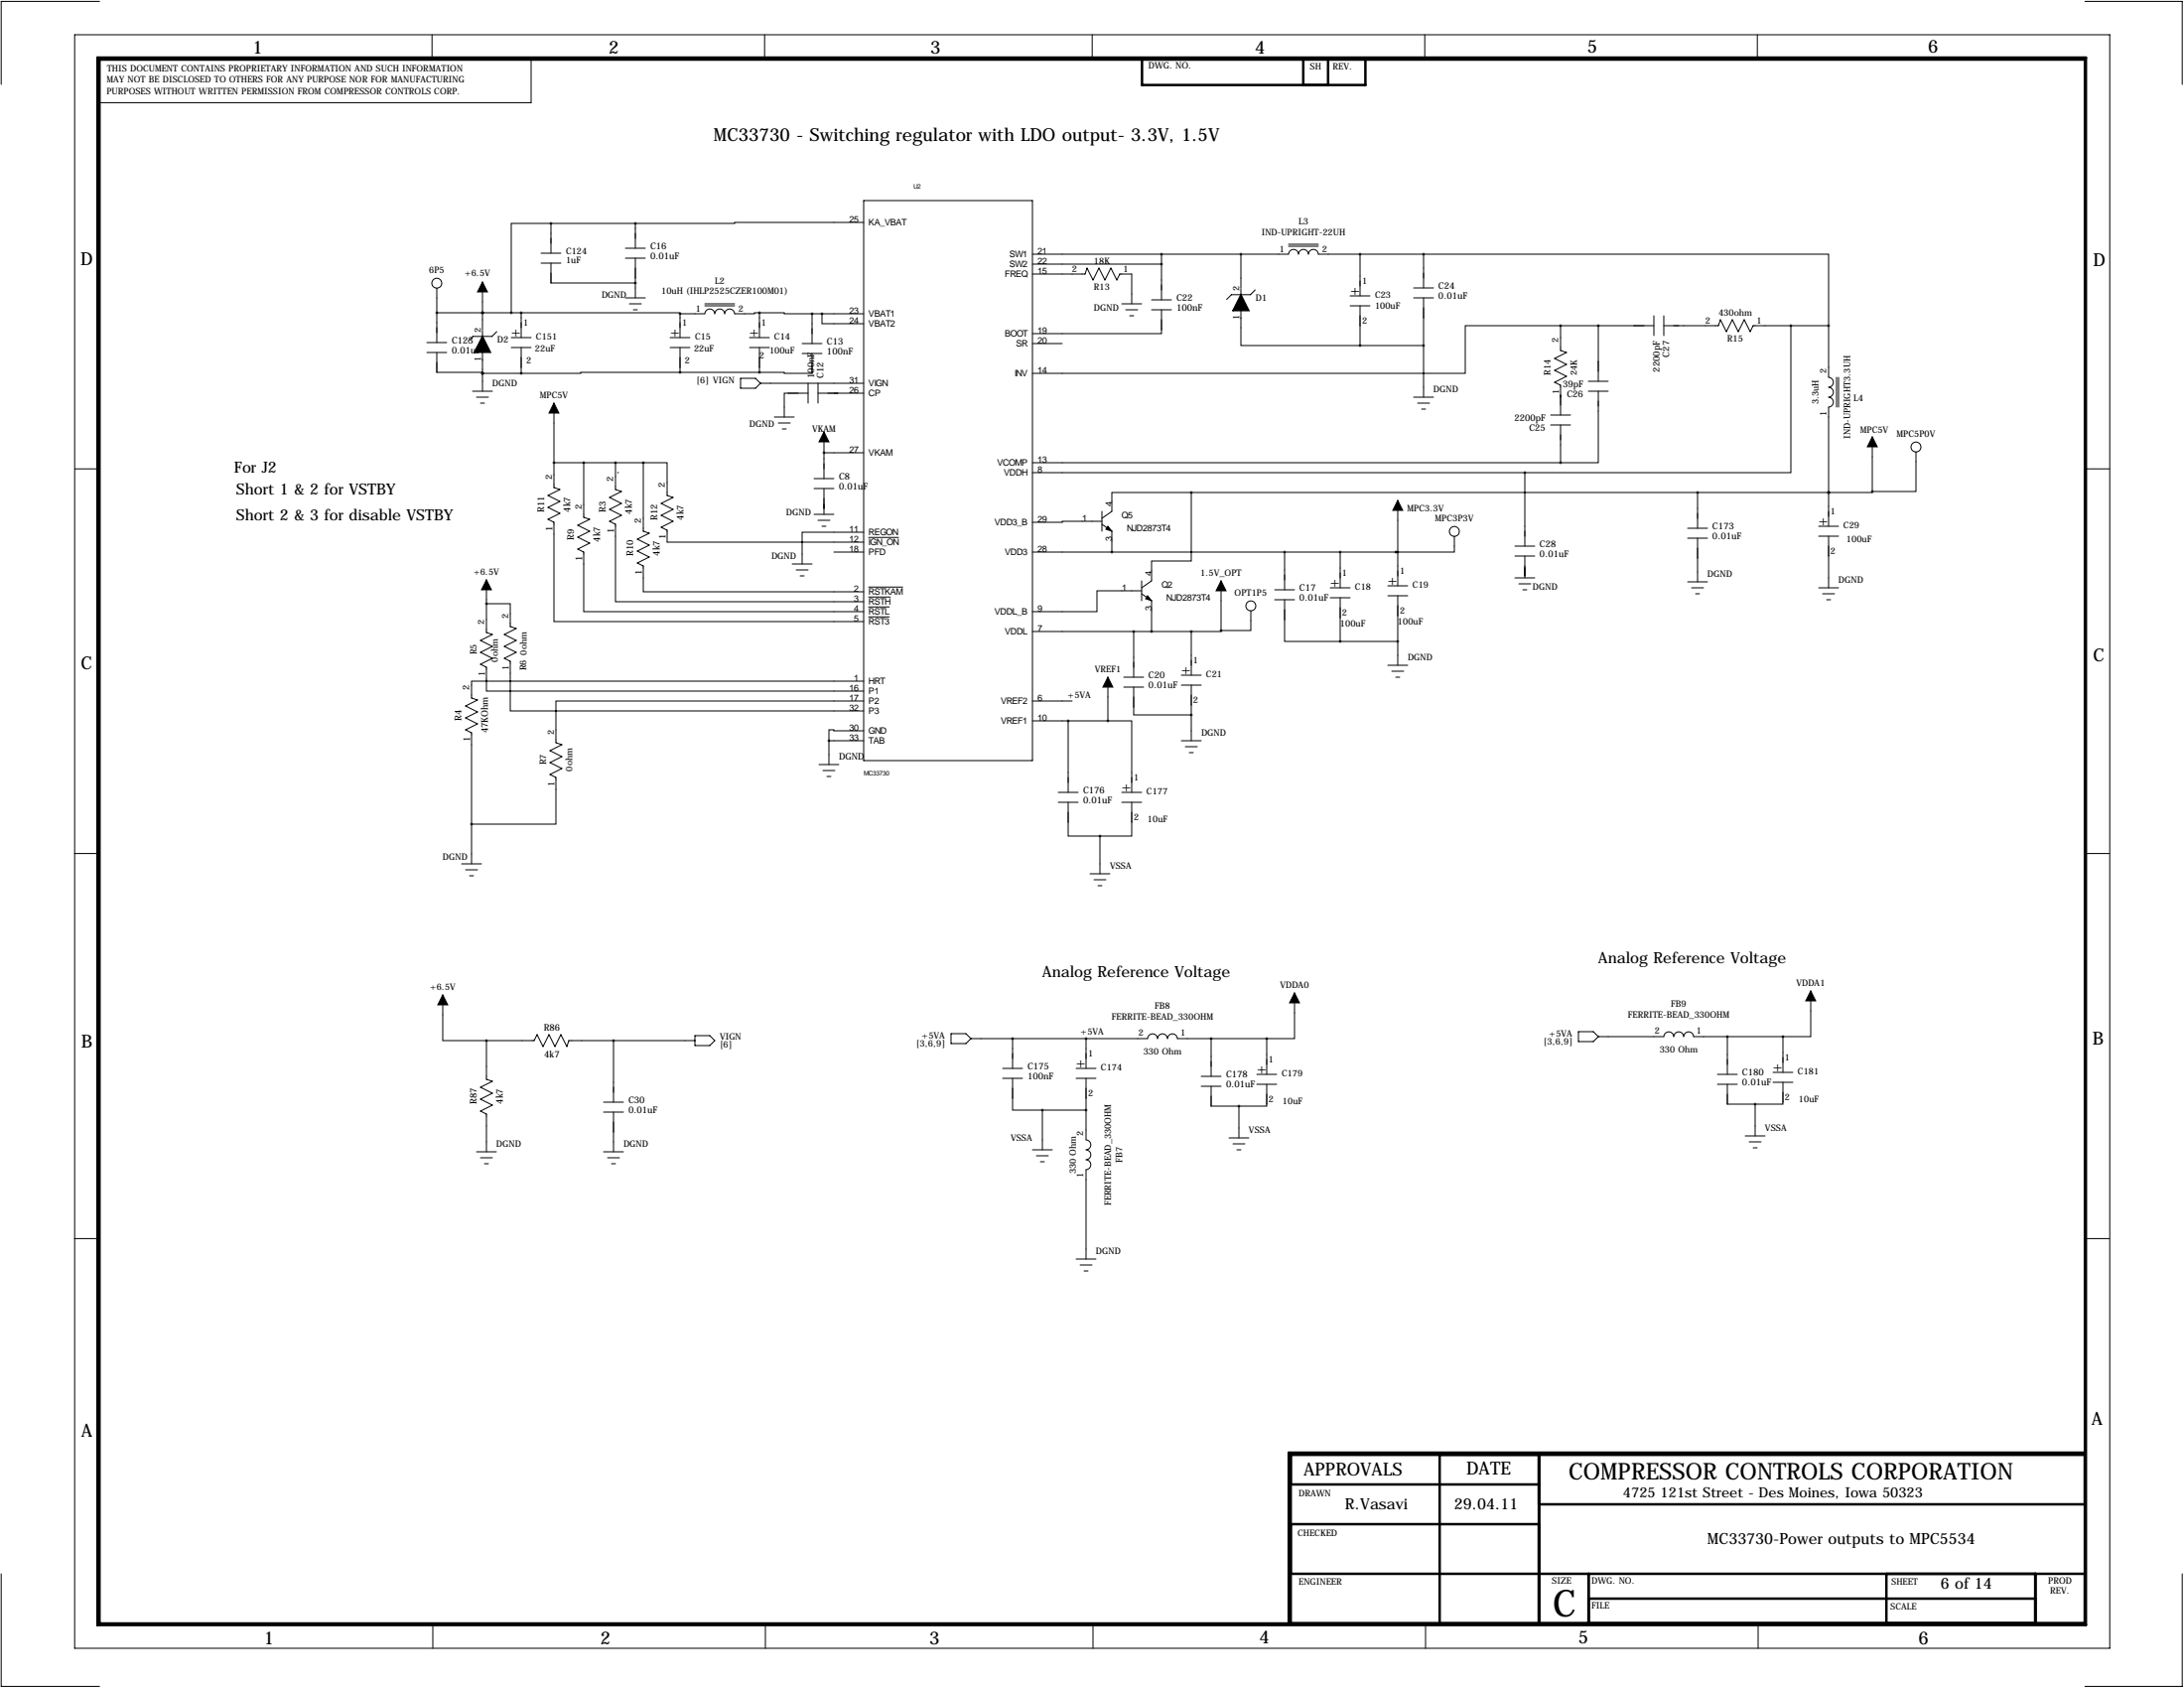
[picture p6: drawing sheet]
<svg xmlns="http://www.w3.org/2000/svg" width="559mm" height="432mm" viewBox="0 0 559 432" stroke-linecap="round" stroke-linejoin="round" font-family="sans-serif">
<g fill="none" stroke="#000" stroke-width=".25">
<path d="M19.1 8.9h520.7v412.7h-520.7zM25.5 .4h-25.2v21.2M110.5 8.9v6.3M143.1 15.2h-7.2v11.1h-110.9M195.6 8.9v6.3M279.5 8.9v6.3M364.5 8.9v6.3M449.6 8.9v6.3M533.5 .4h24.8v21.2M141 57.1h-10.2v22.9M141 57.1v7.7M141 57.1h21.6"/>
<path d="M162.6 57.1v6.4M221 56.9h-33v.2h-25.4M221 51.3h43.2v143.3h-43.2zM111.8 73.7v13.9M123.4 72.1v12.2M138.4 64.8h5.1M138.4 67.3h5.1M141 67.3v5.1h21.6M160 63.5h5.1M160 66h5.1M160 76.2h5.1M161 77.7h3.1"/>
<path d="M162.1 79.2h1M162.6 66v10.2M180.3 78.2h7.7M180.3 77.7h7.7M264.2 65h65.5a1.27 1.27 0 0 1 1.3-1.2 1.27 1.27 0 0 1 1.2 1.2 1.27 1.27 0 0 1 1.3-1.2 1.27 1.27 0 0 1 1.3 1.2 1.27 1.27 0 0 1 1.2-1.2 1.27 1.27 0 0 1 1.3 1.2h26.9M264.2 70.1h13.4l.5-1.5 1.6 3 1.5-3 1.5 3 1.5-3 1.6 3 .7-1.5h3.1v7.6M264.2 67.6h33M287 77.7h5.1M288 79.2h3.1M294.6 76.7h5.1M294.6 79.2h5.1M297.2 79.2v6.1h-33"/>
<path d="M297.2 65v11.7M317.5 79.5v8.9h30.5M317.5 65v8.7M317.5 73.9v1.5M321.2 74.2l-1.3 1.2h-4.8l-1.3 1.2M329.7 63h7.6M329.7 62.5h7.6M345.4 78.2h5.1M345.4 75.7h5.1M348 65v10.7M348 78.2v10.2M361.7 73.7h5.1"/>
<path d="M361.7 76.2h5.1M364.2 65h103.7v18.3M364.2 65v8.7M364.2 76.2v25.4M109.2 87.6h5.1M109.2 90.2h5.1M111.8 90.2v5h11.6v.3M111.8 80h21.5M123.4 90.1v5.4M123.4 95.5h.1M123.4 80h.1M123.4 95.5h9.9"/>
<path d="M123.4 84.5v1.6M123.4 95.5v4.6M127.1 84.8l-1.2 1.3h-4.9l-1.2 1.2M130.8 86.4h5.1M130.8 88.9h5.1M133.3 80h40.7v.3M133.3 80v6.4M133.3 88.9v6.6M171.4 86.4h5.1M171.4 88.9h5.1M174 95.2h-25.4v.3h-15.3M174 80.3v6.1"/>
<path d="M174 88.9v6.3M174 95.2h20.3M189.5 96.8h3.8l1.3 1.2-1.3 1.3h-3.8zM191.8 86.4h5M191.8 88.9h5M194.3 80h-1.3v.3h-5a1.27 1.27 0 0 0-1.3-1.3 1.27 1.27 0 0 0-1.3 1.3 1.27 1.27 0 0 0-1.3-1.3 1.27 1.27 0 0 0-1.2 1.3 1.27 1.27 0 0 0-1.3-1.3 1.27 1.27 0 0 0-1.3 1.2l-6.3 .1M194.3 80h6.4v.3h7.1M194.3 80v6.4M194.3 88.9v6.3M194.6 98h26.4M205.2 87.9h5.1M205.2 90.4h5.1"/>
<path d="M206.8 98v5.1M207.8 90.4v5.1h-7.1v-.3h-6.4M207.8 80.3h13.2M207.8 80.3v7.6M209.3 98v5.1M210.3 80.3v2.5h10.7M264.2 87.9h7.6M289.1 80.8h1M348 88.4h16.2M399.3 83.3h-24.4v12.2h-110.7M399.3 83.3v6.4l1.5 .5-3 1.5 3 1.5-3 1.5 3 1.6-3 1.5 1.5 .8v7.6M399.3 83.3h23.9"/>
<path d="M406.4 97.5h5.1M408.9 83.3v14.2M423.2 80.8v5.1M425.7 83.3h14l.5-1.5 1.5 3 1.5-3 1.6 3 1.5-3 1.5 3 .8-1.5h19.3M425.7 80.8v5.1M458.2 83.3v37.6h-68.1M467.9 83.3v13.2a1.27 1.27 0 0 1 1.2 1.3 1.27 1.27 0 0 1-1.2 1.3 1.27 1.27 0 0 1 1.2 1.2 1.27 1.27 0 0 1-1.2 1.3 1.27 1.27 0 0 1 1.2 1.3 1.27 1.27 0 0 1-1.2 1.2v30.5M469.9 96.5v7.6M470.4 96.5v7.6M19.2 119.9h6.4M120.9 100.1h5.1M121.9 101.6h3.1"/>
<path d="M122.9 103.1h1.1M141.7 103.1v21.6l1.6 .5-3.1 1.5 3.1 1.6-3.1 1.5 3.1 1.5-3.1 1.5 1.5 .8v25.4h79.3M141.7 118.4h22.9M149.4 118.4v13.9l1.5 .5-3.1 1.6 3.1 1.5-3.1 1.5 3.1 1.5-3.1 1.6 1.6 .7v15.3h71.6M157.5 118.4v6.8l1.5 .5-3 1.6 3 1.5-3 1.5 3 1.5-3 1.5 1.5 .8v19.8h63.5M164.6 118.4v17.5l1.5 .5-3 1.5 3 1.5-3 1.6 3 1.5-3 1.5 1.5 .8v6.6h56.4M164.6 118.4h6.1v8.3l1.5 .6-3 1.5 3 1.5-3 1.5 3 1.5-3 1.6 1.5 .7v3.1h50.3M198.1 106.7h5.1M199.1 108.2h3.1M200.2 109.7h1M206.8 100.6h-6.1v6.1M209.3 100.6h11.7"/>
<path d="M210.8 115.8h10.2M210.8 110.5v11.9M264.2 118.4h135.1M361.7 101.6h5.1M362.7 103.1h3.1M363.7 104.6h1M396.7 108.7h5.1M396.7 106.2h5.1M399.3 108.7v9.7M406.4 100.1h5.1M408.9 100.1v18.3h-9.6M479 111.8v13.9"/>
<path d="M490.2 115.6v10.1h-11.2M533.4 119.9h6.4M158 120.9h.1M208.3 122.4h5.1M208.3 125h5.1M208.3 131.6h5.1M209.3 133.1h3M210.3 134.6h1M210.8 125v6.6M221 136.1h-15.8v8.2M222.2 137.5h7.7M264.2 120.9h125.9"/>
<path d="M281.9 133.3h-10.1v.3h-7.6M281.9 134.1l2.6 1.8v5.3M281.9 130.8v5.1M304.8 126h-20.3v4.8l-2.6 1.8M304.8 126v17.5h-10.2v5.1l-2.5 1.8M304.8 126h163.1M357.6 128v13.2M372.1 137.2v4h-14.5M387.6 139.7h5.1M390.1 120.9v18.8M431.8 135.1h5.1M431.8 137.7h5.1"/>
<path d="M434.3 126v9.1M434.3 137.7v11.1M465.3 134.6h5.1M465.3 137.2h5.1M467.9 126h.1M467.9 137.2v13.2M479 125.7v.3h-11.1M124.5 148.3v13.5l1.5 .5-3.1 1.5 3.1 1.6-3.1 1.5 3.1 1.5-3.1 1.5 1.6 .8v6.1h96.5M124.5 154.4h6.1v5.9l1.5 .5-3.1 1.5 3.1 1.5-3.1 1.6 3.1 1.5-3.1 1.5 1.6 .8v12.7h90.4M202.7 144.3h5.1M203.7 145.8h3.1M204.7 147.3h1"/>
<path d="M213.4 141.2h7.6M222.2 150.2h8.7M222.2 152.7h5.6M222.2 155.3h5.3M222.2 157.8h5.3M264.2 141.2h93.4M292.1 151.1h-11.4v5.4h-16.5M292.1 151.9l2.5 1.8v7.8M292.1 148.6v5.1M312.4 148.6v12.7M320 156.2v5.1h-7.6M326.1 150.9h5.1"/>
<path d="M326.1 153.4h5.1M328.7 153.4v10.7h14.2M328.7 141.2v9.7M340.4 150.4h5M340.4 152.9h5M342.9 141.2v9.2M342.9 152.9v11.2M355.1 149.9h5.1M355.1 152.4h5.1M357.1 141.2h.5v8.7M357.6 152.4v17.8M387.6 142.2h5.1"/>
<path d="M387.6 147.8h5.1M388.6 149.4h3.1M389.6 150.9h1.1M390.1 142.2v5.6M431.8 148.8h5.1M432.8 150.4h3.1M433.8 151.9h1M465.3 150.4h5.1M466.3 151.9h3.1M467.4 153.4h1M221 174.2h-100.4v4.4l1.6 .5-3.1 1.5 3.1 1.5-3.1 1.5 3.1 1.6-3.1 1.5 1.5 .8v33.5M221 179.3h-78.8v10.7l1.6 .5-3.1 1.5 3.1 1.5-3.1 1.6 3.1 1.5-3.1 1.5 1.5 .8v11.9h-21.6"/>
<path d="M264.2 179.3h10.1M264.2 161.5h40.6M283.5 173.2v11.2M287.5 173.2h5.1M287.5 175.8h5.1M290.1 175.8v7.1h14.7M290.1 161.5v11.7M302.3 172.7h5M302.3 175.3h5M304.8 161.5v11.2M304.8 175.3v14.2M312.4 161.3v.2h-7.6"/>
<path d="M342.9 164.1h14.7M355.1 170.2h5.1M356.1 171.7h3.1M357.1 173.2h1M209.5 195.6h5.1M210.6 197.1h3M211.6 198.6h1M212.1 189.5h8.9M212.1 189.5v6.1M221 186.9h-7.6v-.2h-1.3v2.8M264.2 184.4h19.3M273.3 184.4v18.3"/>
<path d="M283.5 184.4h6.1v18.3M302.3 189.5h5M303.3 191h3M304.3 192.5h1M19 218.3h6.5M270.8 202.7h5M270.8 205.2h5M273.3 205.2v8.7h8.1M281.4 213.9v9.6M287 202.7h5.1M287 205.2h5.1M289.6 205.2v8.7h-8.2"/>
<path d="M533.3 218.3h6.4M118.1 221h5.1M119.1 222.5h3.1M120.1 224h1.1M278.9 223.5h5.1M279.9 225h3.1M280.9 226.6h1M113.3 254.5v11.7h11.2M331.2 254v11.7h-7.1M463.3 253.5v11.7h-7.1M124.5 266.2v9.9l1.5 .5-3.1 1.5 3.1 1.6-3.1 1.5 3.1 1.5-3.1 1.5 1.6 .8v9.6M124.5 266.2h12.2l.7-1.5 1.5 3 1.6-3 1.5 3 1.5-3 1.5 3 .5-1.5h32.3"/>
<path d="M157 266.2v15.7M177.8 264.9h3.8l1.3 1.3-1.3 1.3h-3.8zM243.3 264.4h3.8l1.3 1.3-1.3 1.3h-3.8zM248.4 265.7h45.2a1.27 1.27 0 0 1 1.3-1.2 1.27 1.27 0 0 1 1.3 1.2 1.27 1.27 0 0 1 1.2-1.2 1.27 1.27 0 0 1 1.3 1.2 1.27 1.27 0 0 1 1.3-1.2 1.27 1.27 0 0 1 1.2 1.2h22.9M256.5 273.3h5.1M256.5 275.8h5.1M259.1 275.8v8.2h7.6M259.1 265.7v7.6M275.3 273.3h5.1M275.3 275.8h5.1M277.9 275.8v15.8a1.27 1.27 0 0 1 1.2 1.3 1.27 1.27 0 0 1-1.2 1.2 1.27 1.27 0 0 1 1.2 1.3 1.27 1.27 0 0 1-1.2 1.3 1.27 1.27 0 0 1 1.2 1.2 1.27 1.27 0 0 1-1.2 1.3v22.9M277.9 265.7v7.6"/>
<path d="M307.3 275.3h5.1M307.3 277.9h5.1M309.9 265.7v9.6M309.9 277.9v5.1h7.1M321.6 274.8h5M321.6 277.4h5M324.1 277.4v5.6h-7.1M324.1 265.7v9.1M403.9 263.9h3.8l1.2 1.3-1.2 1.2h-3.8zM408.9 265.2h16.8a1.27 1.27 0 0 1 1.3-1.2 1.27 1.27 0 0 1 1.2 1.2 1.27 1.27 0 0 1 1.3-1.2 1.27 1.27 0 0 1 1.3 1.2 1.27 1.27 0 0 1 1.3-1.2 1.27 1.27 0 0 1 1.2 1.2h22.9M439.4 274.8h5.1M439.4 277.4h5.1"/>
<path d="M442 265.2v9.6M442 277.4v5h7.1M453.6 274.3h5.1M453.6 276.9h5.1M456.2 276.9v5.5h-7.1M456.2 265.2v9.1M121.9 294.6h5.1M122.9 296.2h3.1M124 297.7h1M154.4 281.9h5.1M154.4 284.5h5.1M154.4 294.6h5.1"/>
<path d="M155.4 296.2h3.1M156.5 297.7h1M157 284.5v10.1M264.2 294.1h5M265.2 295.7h3M266.2 297.2h1M266.7 284v10.1M266.7 284h11.2M314.5 291.1h5M315.5 292.6h3M316.5 294.1h1M317 283v8.1"/>
<path d="M446.5 290.6h5.1M447.5 292.1h3.1M448.6 293.6h1M449.1 282.4v8.2M19 316.8h6.5M533.3 316.8h6.4M275.3 322.1h5.1M276.4 323.6h3M277.4 325.1h1M.3 402.6v28.8h25.2M110.7 415.3v6.3M195.8 415.3v6.3"/>
<path d="M279.7 415.3v6.3M364.7 415.3v6.3M449.8 415.3v6.3M558.3 402.6v28.8h-24.8"/>
<circle cx="111.8" cy="72.4" r="1.27"/>
<circle cx="490.2" cy="114.4" r="1.27"/>
<circle cx="372.1" cy="135.9" r="1.27"/>
<circle cx="320" cy="155" r="1.27"/>
</g>
<g fill="none" stroke="#000" stroke-width=".63">
<path d="M24.9 14.7h508.8v401h-508.8zM25.5 15.2h508v400.1h-508zM292.2 15h57.2v6.7h-57.2zM333.5 21.7v-6.7h6.3v6.7M330.3 379.7h63.5M368.4 372.1v43.2M393.8 372.1v43.2M533.5 372.1h-203.2v43.2M533.5 371.6h-203.8v43.7M330.3 389.9h63.5M393.8 384.8h139.7M330.3 402.6h203.2"/>
<path d="M406.5 402.6v12.7M406.5 408.9h114.3M482.7 402.6v12.7M520.8 402.6v12.7"/>
</g>
<path d="M317.5 75.4l2 4.1h-4zM123.4 86.1l2.1 4h-4.1z" fill="#000" stroke="#000" stroke-width=".38"/>
<g fill="#000" stroke="#000" stroke-width=".25">
<path d="M123.4 72.1l1.3 2.6h-2.5zM141.7 103.1l1.3 2.6h-2.5zM210.8 110.5l1.3 2.5h-2.6zM479 111.8l1.3 2.5h-2.5zM283.5 134.6l1 1.3-1.5-.5zM357.6 128l1.3 2.6h-2.5zM124.5 148.3l1.2 2.6h-2.5zM293.6 152.4l1 1.3-1.5-.5zM312.4 148.6l1.3 2.5h-2.6zM283.5 173.2l1.2 2.6h-2.5zM113.3 254.5l1.3 2.5h-2.6zM331.2 254l1.3 2.5h-2.6z"/>
<path d="M463.3 253.5l1.3 2.5h-2.6z"/>
</g>
<path d="M120.6 210.8a.05 .05 0 0 0 .1 0 .05 .05 0 0 0-.1 0zM141.7 118.4a.05 .05 0 0 0 .1 0 .05 .05 0 0 0-.1 0zM149.3 118.4a.05 .05 0 0 0 .1 0 .05 .05 0 0 0-.1 0zM207.7 80.3a.05 .05 0 0 0 .1 0 .05 .05 0 0 0-.1 0zM123.4 95.5a.05 .05 0 0 0 .1 0 .05 .05 0 0 0-.1 0zM357.6 164.1a.05 .05 0 0 0 .1 0 .05 .05 0 0 0-.1 0zM290 161.5a.05 .05 0 0 0 .1 0 .05 .05 0 0 0-.1 0zM364.2 88.4a.05 .05 0 0 0 .1 0 .05 .05 0 0 0-.1 0zM408.9 83.3a.05 .05 0 0 0 .1 0 .05 .05 0 0 0-.1 0zM390.1 120.9a.05 .05 0 0 0 .1 0 .05 .05 0 0 0-.1 0zM467.8 126a.05 .05 0 0 0 .1 0 .05 .05 0 0 0-.1 0zM364.2 65a.05 .05 0 0 0 .1 0 .05 .05 0 0 0-.1 0zM467.8 83.3a.05 .05 0 0 0 .1 0 .05 .05 0 0 0-.1 0zM434.3 126a.05 .05 0 0 0 .1 0 .05 .05 0 0 0-.1 0zM283.4 184.4a.05 .05 0 0 0 .1 0 .05 .05 0 0 0-.1 0zM281.4 213.9a.05 .05 0 0 0 .1 0 .05 .05 0 0 0-.1 0zM441.9 265.2a.05 .05 0 0 0 .1 0 .05 .05 0 0 0-.1 0zM449 282.4a.05 .05 0 0 0 .1 0 .05 .05 0 0 0-.1 0zM162.5 57.2a.05 .05 0 0 0 .1 0 .05 .05 0 0 0-.1 0zM124.4 266.2a.05 .05 0 0 0 .1 0 .05 .05 0 0 0-.1 0zM156.9 266.2a.05 .05 0 0 0 .1 0 .05 .05 0 0 0-.1 0zM124.4 154.4a.05 .05 0 0 0 .1 0 .05 .05 0 0 0-.1 0zM123.4 95.5a.05 .05 0 0 0 .1 0 .05 .05 0 0 0-.1 0zM140.9 57.2a.05 .05 0 0 0 .1 0 .05 .05 0 0 0-.1 0zM467.8 126a.05 .05 0 0 0 .1 0 .05 .05 0 0 0-.1 0zM294.6 161.5a.05 .05 0 0 0 .1 0 .05 .05 0 0 0-.1 0zM162.5 72.4a.05 .05 0 0 0 .1 0 .05 .05 0 0 0-.1 0zM123.4 80a.05 .05 0 0 0 .1 0 .05 .05 0 0 0-.1 0zM123.4 80a.05 .05 0 0 0 .1 0 .05 .05 0 0 0-.1 0zM133.3 95.5a.05 .05 0 0 0 .1 0 .05 .05 0 0 0-.1 0zM133.3 80a.05 .05 0 0 0 .1 0 .05 .05 0 0 0-.1 0zM111.7 80a.05 .05 0 0 0 .1 0 .05 .05 0 0 0-.1 0zM479 125.7a.05 .05 0 0 0 .1 0 .05 .05 0 0 0-.1 0zM357.6 141.2a.05 .05 0 0 0 .1 0 .05 .05 0 0 0-.1 0z" fill="#000" stroke="#000" stroke-width=".63"/>
<text font-size="9.6" x="397.3" y="413.5">C</text>
<text font-size="5.9" x="401.4" y="378.6">COMPRESSOR CONTROLS CORPORATION</text>
<g font-size="4.6">
<text x="64.6" y="13.7">1</text>
<text x="155.8" y="13.7">2</text>
<text x="238" y="13.7">3</text>
<text x="321.1" y="13.7">4</text>
<text x="406.1" y="13.5">5</text>
<text x="493.3" y="13.5">6</text>
<text x="182.6" y="36.1">MC33730 - Switching regulator with LDO output- 3.3V, 1.5V</text>
<text x="20.6" y="67.9">D</text>
<text x="535.6" y="68.1">D</text>
<text x="20.7" y="171.1">C</text>
<text x="535.5" y="169.2">C</text>
<text x="20.8" y="268.1">B</text>
<text x="535.4" y="267.2">B</text>
<text x="535.2" y="364.5">A</text>
<text x="20.8" y="367.5">A</text>
<text x="333.6" y="377.4">APPROVALS</text>
<text x="375.2" y="377.2">DATE</text>
<text x="67.5" y="420.6">1</text>
<text x="153.6" y="420.6">2</text>
<text x="237.8" y="420.6">3</text>
<text x="322.2" y="420.5">4</text>
<text x="403.9" y="420.4">5</text>
<text x="490.9" y="420.6">6</text>
</g>
<g font-size="4">
<text x="59.9" y="120.9">For J2</text>
<text x="60.5" y="126.5">Short 1 &amp; 2 for VSTBY</text>
<text x="60.5" y="133.1">Short 2 &amp; 3 for disable VSTBY</text>
<text x="266.7" y="249.9">Analog Reference Voltage</text>
<text x="408.9" y="246.4">Analog Reference Voltage</text>
<text x="344.2" y="386.1">R.Vasavi</text>
<text x="372.1" y="386.1">29.04.11</text>
<text x="436.9" y="395">MC33730-Power outputs to MPC5534</text>
<text x="496.6" y="406.4">6 of 14</text>
</g>
<g font-size="3.6">
<text x="345.4" y="75.4">+</text>
<text x="130.8" y="86.1">+</text>
<text x="171.4" y="86.1">+</text>
<text x="191.8" y="86.1">+</text>
<text x="465.3" y="134.4">+</text>
<text x="355.1" y="149.6">+</text>
<text x="340.4" y="150.1">+</text>
<text x="302.3" y="172.5">+</text>
<text x="287" y="202.4">+</text>
<text x="275.3" y="273">+</text>
<text x="321.6" y="274.6">+</text>
<text x="453.6" y="274.1">+</text>
<text x="415.3" y="383">4725 121st Street - Des Moines, Iowa 50323</text>
</g>
<g font-size="2.4">
<text x="166.4" y="63.8">C16</text>
<text x="166.4" y="66.2">0.01uF</text>
<text x="301" y="77">C22</text>
<text x="368" y="73.9">C24</text>
<text x="368" y="76.3">0.01uF</text>
<text x="301" y="79.4">100nF</text>
<text x="115.6" y="87.9">C123</text>
<text x="211.6" y="88.1">C13</text>
<text x="115.6" y="90.3">0.01uF</text>
<text x="211.6" y="90.6">100nF</text>
<text x="424.7" y="95.1" transform="rotate(-90 424.7 95.1)">2200pF</text>
<text x="427.1" y="91.3" transform="rotate(-90 427.1 91.3)">C27</text>
<text x="208.3" y="96.8" transform="rotate(-90 208.3 96.8)">100nF</text>
<text x="210.7" y="96.8" transform="rotate(-90 210.7 96.8)">C12</text>
<text x="399.8" y="99.1">39pF</text>
<text x="400.9" y="101.5">C26</text>
<text x="387.5" y="107.7">2200pF</text>
<text x="391.3" y="110.1">C25</text>
<text x="141.2" y="122.8" transform="rotate(-90 141.2 122.8)">2</text>
<text x="157" y="123.3" transform="rotate(-90 157 123.3)">2</text>
<text x="170.2" y="124.8" transform="rotate(-90 170.2 124.8)">2</text>
<text x="214.6" y="122.7">C8</text>
<text x="214.6" y="125.1">0.01uF</text>
<text x="139.2" y="131.1" transform="rotate(-90 139.2 131.1)">R11</text>
<text x="145.9" y="131" transform="rotate(-90 145.9 131)">4k7</text>
<text x="148.8" y="130.4" transform="rotate(-90 148.8 130.4)">2</text>
<text x="154.9" y="131" transform="rotate(-90 154.9 131)">R3</text>
<text x="161.7" y="131.5" transform="rotate(-90 161.7 131.5)">4k7</text>
<text x="141.3" y="135.8" transform="rotate(-90 141.3 135.8)">1</text>
<text x="157.1" y="136.3" transform="rotate(-90 157.1 136.3)">1</text>
<text x="164.1" y="133.9" transform="rotate(-90 164.1 133.9)">2</text>
<text x="168.1" y="133.2" transform="rotate(-90 168.1 133.2)">R12</text>
<text x="170.3" y="137.8" transform="rotate(-90 170.3 137.8)">1</text>
<text x="174.9" y="133" transform="rotate(-90 174.9 133)">4k7</text>
<text x="438.1" y="135.4">C173</text>
<text x="438.1" y="137.8">0.01uF</text>
<text x="146.8" y="138.1" transform="rotate(-90 146.8 138.1)">R9</text>
<text x="148.9" y="143.4" transform="rotate(-90 148.9 143.4)">1</text>
<text x="153.6" y="138.6" transform="rotate(-90 153.6 138.6)">4k7</text>
<text x="162.1" y="142.3" transform="rotate(-90 162.1 142.3)">R10</text>
<text x="168.8" y="142.2" transform="rotate(-90 168.8 142.2)">4k7</text>
<text x="394" y="140">C28</text>
<text x="394" y="142.4">0.01uF</text>
<text x="164.2" y="147" transform="rotate(-90 164.2 147)">1</text>
<text x="332.5" y="151.1">C17</text>
<text x="332.5" y="153.6">0.01uF</text>
<text x="293.9" y="173.5">C20</text>
<text x="120.1" y="176.6" transform="rotate(-90 120.1 176.6)">2</text>
<text x="293.9" y="175.9">0.01uF</text>
<text x="118.1" y="184.3" transform="rotate(-90 118.1 184.3)">R4</text>
<text x="120.2" y="189.6" transform="rotate(-90 120.2 189.6)">1</text>
<text x="124.9" y="187.6" transform="rotate(-90 124.9 187.6)">47KOhm</text>
<text x="214.6" y="194.3">DGND</text>
<text x="277.1" y="202.9">C176</text>
<text x="277.1" y="205.4">0.01uF</text>
<text x="139.1" y="263.7">R86</text>
<text x="139.3" y="270.4">4k7</text>
<text x="262.9" y="273.6">C175</text>
<text x="262.9" y="276">100nF</text>
<text x="313.7" y="275.6">C178</text>
<text x="445.8" y="275.1">C180</text>
<text x="313.7" y="278">0.01uF</text>
<text x="445.8" y="277.5">0.01uF</text>
<text x="121.9" y="282.5" transform="rotate(-90 121.9 282.5)">R87</text>
<text x="128.7" y="282.4" transform="rotate(-90 128.7 282.4)">4k7</text>
<text x="160.8" y="282.2">C30</text>
<text x="160.8" y="284.6">0.01uF</text>
</g>
<g font-size="2.3">
<text x="293.8" y="17.6">DWG. NO.</text>
<text x="335.2" y="17.7">SH</text>
<text x="341" y="17.7">REV.</text>
<text x="27.3" y="21.1">MAY NOT BE DISCLOSED TO OTHERS FOR ANY PURPOSE NOR FOR MANUFACTURING</text>
<text x="27.4" y="18.3">THIS DOCUMENT CONTAINS PROPRIETARY INFORMATION AND SUCH INFORMATION</text>
<text x="27.3" y="24.2">PURPOSES WITHOUT WRITTEN PERMISSION FROM COMPRESSOR CONTROLS CORP.</text>
<text x="217.3" y="56.9">25</text>
<text x="222.2" y="57.7">KA_VBAT</text>
<text x="332.2" y="57.4">L3</text>
<text x="144.8" y="65">C124</text>
<text x="258.3" y="65.8">SW1</text>
<text x="265.4" y="65">21</text>
<text x="322.8" y="60.3">IND-UPRIGHT-22UH</text>
<text x="327.4" y="64.5">1</text>
<text x="338.3" y="64.5">2</text>
<text x="109.8" y="69.8">6P5</text>
<text x="118.9" y="70.6">+6.5V</text>
<text x="144.8" y="67.4">1uF</text>
<text x="257.1" y="70.9">FREQ</text>
<text x="258.3" y="68.3">SW2</text>
<text x="265.4" y="70.1">15</text>
<text x="265.4" y="67.6">22</text>
<text x="274.3" y="69.6">2</text>
<text x="279.9" y="67.6">18K</text>
<text x="287.4" y="69.7">1</text>
<text x="153.9" y="76.2">DGND</text>
<text x="169.2" y="75.3">10uH (IHLP2525CZER100M01)</text>
<text x="182.9" y="72.6">L2</text>
<text x="279.9" y="74.3">R13</text>
<text x="317.1" y="74.4" transform="rotate(-90 317.1 74.4)">2</text>
<text x="321.3" y="76.9">D1</text>
<text x="348.5" y="72.6">1</text>
<text x="351.8" y="76.2">C23</text>
<text x="133.9" y="83.3">1</text>
<text x="174.5" y="83.3">1</text>
<text x="178" y="79.8">1</text>
<text x="189" y="79.8">2</text>
<text x="194.8" y="83.3">1</text>
<text x="217.3" y="80.3">23</text>
<text x="217.3" y="82.8">24</text>
<text x="222.2" y="81">VBAT1</text>
<text x="222.2" y="83.6">VBAT2</text>
<text x="279.9" y="79.5">DGND</text>
<text x="317.1" y="81.8" transform="rotate(-90 317.1 81.8)">1</text>
<text x="348.5" y="82.9">2</text>
<text x="351.8" y="79.1">100uF</text>
<text x="436.4" y="82.8">2</text>
<text x="439.7" y="80.8">430ohm</text>
<text x="449.4" y="82.9">1</text>
<text x="123.1" y="85.1" transform="rotate(-90 123.1 85.1)">2</text>
<text x="127.3" y="87.6">D2</text>
<text x="137.2" y="86.9">C151</text>
<text x="177.8" y="86.9">C15</text>
<text x="198.1" y="86.9">C14</text>
<text x="257.1" y="86.1">BOOT</text>
<text x="260" y="88.7">SR</text>
<text x="265.4" y="85.3">19</text>
<text x="265.4" y="87.9">20</text>
<text x="398.8" y="87.7" transform="rotate(-90 398.8 87.7)">2</text>
<text x="441.9" y="87.5">R15</text>
<text x="123.1" y="92.5" transform="rotate(-90 123.1 92.5)">1</text>
<text x="134.6" y="93.1">2</text>
<text x="136.9" y="90">22uF</text>
<text x="175.3" y="93.1">2</text>
<text x="177.5" y="90">22uF</text>
<text x="194.3" y="91.8">2</text>
<text x="196.8" y="90.5">100uF</text>
<text x="265.4" y="95.5">14</text>
<text x="467.4" y="95.5" transform="rotate(-90 467.4 95.5)">2</text>
<text x="126" y="98.8">DGND</text>
<text x="138.1" y="101.9">MPC5V</text>
<text x="178.2" y="98.1">[6] VIGN</text>
<text x="217.3" y="100.6">26</text>
<text x="217.3" y="98">31</text>
<text x="222.2" y="101.4">CP</text>
<text x="222.2" y="98.8">VIGN</text>
<text x="259.6" y="96.3">INV</text>
<text x="366.8" y="100.3">DGND</text>
<text x="396.7" y="96" transform="rotate(-90 396.7 96)">R14</text>
<text x="398.9" y="100.7" transform="rotate(-90 398.9 100.7)">1</text>
<text x="403.4" y="96" transform="rotate(-90 403.4 96)">24K</text>
<text x="465.3" y="103.5" transform="rotate(-90 465.3 103.5)">3.3uH</text>
<text x="467.4" y="106.5" transform="rotate(-90 467.4 106.5)">1</text>
<text x="474.2" y="102.7">L4</text>
<text x="191.8" y="109.2">DGND</text>
<text x="207.8" y="110.5">VKAM</text>
<text x="473.5" y="112.3" transform="rotate(-90 473.5 112.3)">IND-UPRIGHT3.3UH</text>
<text x="475.9" y="110.7">MPC5V</text>
<text x="485.3" y="111.8">MPC5P0V</text>
<text x="217.3" y="115.8">27</text>
<text x="222.2" y="116.6">VKAM</text>
<text x="255.1" y="119.1">VCOMP</text>
<text x="265.4" y="118.4">13</text>
<text x="256.8" y="121.7">VDDH</text>
<text x="265.4" y="120.9">8</text>
<text x="201.2" y="131.8">DGND</text>
<text x="284.5" y="129.5" transform="rotate(-90 284.5 129.5)">4</text>
<text x="360.1" y="130.8">MPC3.3V</text>
<text x="468.4" y="131.6">1</text>
<text x="217.3" y="136.1">11</text>
<text x="222.2" y="136.9">REGON</text>
<text x="254.5" y="134.4">VDD3_B</text>
<text x="265.4" y="133.6">29</text>
<text x="276.9" y="133.4">1</text>
<text x="287" y="132.6">Q5</text>
<text x="288.3" y="135.9">NJD2873T4</text>
<text x="367.2" y="133.4">MPC3P3V</text>
<text x="471.7" y="135.1">C29</text>
<text x="197.4" y="143">DGND</text>
<text x="217.3" y="138.7">12</text>
<text x="217.3" y="141.2">18</text>
<text x="222.2" y="139.5">IGN_ON</text>
<text x="222.2" y="142">PFD</text>
<text x="257.1" y="142">VDD3</text>
<text x="265.4" y="141.2">28</text>
<text x="284.5" y="138.3" transform="rotate(-90 284.5 138.3)">3</text>
<text x="468.4" y="141.8">2</text>
<text x="472.4" y="138.8">100uF</text>
<text x="121.2" y="147.1">+6.5V</text>
<text x="294.6" y="147.3" transform="rotate(-90 294.6 147.3)">4</text>
<text x="307.1" y="147.3">1.5V_OPT</text>
<text x="343.4" y="147.3">1</text>
<text x="358.1" y="146.8">1</text>
<text x="436.9" y="147.6">DGND</text>
<text x="470.4" y="149.1">DGND</text>
<text x="218.5" y="151.4">2</text>
<text x="218.5" y="153.9">3</text>
<text x="222.2" y="152.2">RSTKAM</text>
<text x="222.2" y="154.7">RSTH</text>
<text x="287.1" y="151.1">1</text>
<text x="297.2" y="150.4">Q2</text>
<text x="298.4" y="153.7">NJD2873T4</text>
<text x="315.9" y="152.4">OPT1P5</text>
<text x="346.7" y="150.9">C18</text>
<text x="361.4" y="150.4">C19</text>
<text x="392.2" y="150.9">DGND</text>
<text x="124" y="159.8" transform="rotate(-90 124 159.8)">2</text>
<text x="130" y="158.3" transform="rotate(-90 130 158.3)">2</text>
<text x="218.5" y="156.5">4</text>
<text x="218.5" y="159">5</text>
<text x="222.2" y="157.2">RSTL</text>
<text x="222.2" y="159.8">RST3</text>
<text x="254.5" y="157.2">VDDL_B</text>
<text x="265.4" y="161.5">7</text>
<text x="265.4" y="156.5">9</text>
<text x="294.6" y="156.1" transform="rotate(-90 294.6 156.1)">3</text>
<text x="342.9" y="160.2">100uF</text>
<text x="343.4" y="157.6">2</text>
<text x="357.6" y="159.7">100uF</text>
<text x="358.1" y="157.1">2</text>
<text x="121.9" y="167.5" transform="rotate(-90 121.9 167.5)">R5</text>
<text x="134.7" y="167.6" transform="rotate(-90 134.7 167.6)">0ohm</text>
<text x="257.1" y="162.3">VDDL</text>
<text x="124.1" y="172.9" transform="rotate(-90 124.1 172.9)">1</text>
<text x="127.3" y="169.3" transform="rotate(-90 127.3 169.3)">0ohm</text>
<text x="130.1" y="171.3" transform="rotate(-90 130.1 171.3)">1</text>
<text x="134.6" y="171.6" transform="rotate(-90 134.6 171.6)">R6</text>
<text x="280.1" y="172">VREF1</text>
<text x="305.3" y="169.7">1</text>
<text x="308.6" y="173.2">C21</text>
<text x="360.2" y="168.9">DGND</text>
<text x="217.3" y="176.8">16</text>
<text x="217.3" y="179.3">17</text>
<text x="218.5" y="174.2">1</text>
<text x="222.2" y="175">HRT</text>
<text x="222.2" y="177.6">P1</text>
<text x="265.4" y="179.3">6</text>
<text x="273.2" y="178.6">+5VA</text>
<text x="305.3" y="179.9">2</text>
<text x="217.3" y="181.9">32</text>
<text x="222.2" y="180.1">P2</text>
<text x="222.2" y="182.6">P3</text>
<text x="256" y="180.1">VREF2</text>
<text x="256" y="185.2">VREF1</text>
<text x="265.4" y="184.4">10</text>
<text x="141.7" y="188" transform="rotate(-90 141.7 188)">2</text>
<text x="217.3" y="186.9">30</text>
<text x="217.3" y="189.5">33</text>
<text x="222.2" y="187.7">GND</text>
<text x="222.2" y="190.3">TAB</text>
<text x="307.3" y="188.2">DGND</text>
<text x="139.7" y="195.7" transform="rotate(-90 139.7 195.7)">R7</text>
<text x="146.4" y="197.3" transform="rotate(-90 146.4 197.3)">0ohm</text>
<text x="141.8" y="201.1" transform="rotate(-90 141.8 201.1)">1</text>
<text x="290.1" y="199.6">1</text>
<text x="293.4" y="203.2">C177</text>
<text x="290.1" y="209.9">2</text>
<text x="293.6" y="210.4">10uF</text>
<text x="113.3" y="220">DGND</text>
<text x="284" y="222.2">VSSA</text>
<text x="110" y="253.2">+6.5V</text>
<text x="327.5" y="252.7">VDDA0</text>
<text x="427.5" y="257.6">FB9</text>
<text x="459.6" y="252.2">VDDA1</text>
<text x="284.5" y="260.9">FERRITE-BEAD_330OHM</text>
<text x="295.5" y="258.1">FB8</text>
<text x="416.5" y="260.4">FERRITE-BEAD_330OHM</text>
<text x="184.1" y="265.9">VIGN</text>
<text x="184.1" y="268.1">[6]</text>
<text x="234.4" y="267.8">[3,6,9]</text>
<text x="235.9" y="265.7">+5VA</text>
<text x="276.5" y="264.7">+5VA</text>
<text x="291.3" y="264.9">2</text>
<text x="292.6" y="269.8">330 Ohm</text>
<text x="302" y="264.9">1</text>
<text x="395" y="267.3">[3,6,9]</text>
<text x="396.4" y="265.2">+5VA</text>
<text x="423.4" y="264.4">2</text>
<text x="424.6" y="269.3">330 Ohm</text>
<text x="434.1" y="264.4">1</text>
<text x="278.4" y="270.3">1</text>
<text x="281.7" y="273.8">C174</text>
<text x="324.6" y="271.8">1</text>
<text x="327.9" y="275.3">C179</text>
<text x="456.7" y="271.3">1</text>
<text x="460" y="274.8">C181</text>
<text x="278.4" y="280.5">2</text>
<text x="456.7" y="281.5">2</text>
<text x="324.6" y="282">2</text>
<text x="328.2" y="282.5">10uF</text>
<text x="460.2" y="282">10uF</text>
<text x="127" y="293.4">DGND</text>
<text x="159.5" y="293.4">DGND</text>
<text x="258.6" y="291.8">VSSA</text>
<text x="277.1" y="290.6" transform="rotate(-90 277.1 290.6)">2</text>
<text x="319.5" y="289.8">VSSA</text>
<text x="451.6" y="289.3">VSSA</text>
<text x="287.1" y="297.4" transform="rotate(-90 287.1 297.4)">FB7</text>
<text x="275.3" y="300.3" transform="rotate(-90 275.3 300.3)">330 Ohm</text>
<text x="277.1" y="301.3" transform="rotate(-90 277.1 301.3)">1</text>
<text x="284.2" y="308.4" transform="rotate(-90 284.2 308.4)">FERRITE-BEAD_330OHM</text>
<text x="280.4" y="320.8">DGND</text>
<text x="332.3" y="382.8">DRAWN</text>
<text x="332" y="392.9">CHECKED</text>
<text x="332.3" y="405.4">ENGINEER</text>
<text x="397.1" y="405.1">SIZE</text>
<text x="407.2" y="405.1">DWG. NO.</text>
<text x="483.9" y="405.4">SHEET</text>
<text x="524.1" y="405.1">PROD</text>
<text x="524.6" y="407.7">REV.</text>
<text x="407.2" y="411.5">FILE</text>
<text x="483.7" y="411.7">SCALE</text>
</g>
<g font-size="1.6">
<text x="233.7" y="48.3">U2</text>
<text x="221" y="198.4">MC33730</text>
</g>
</svg>
